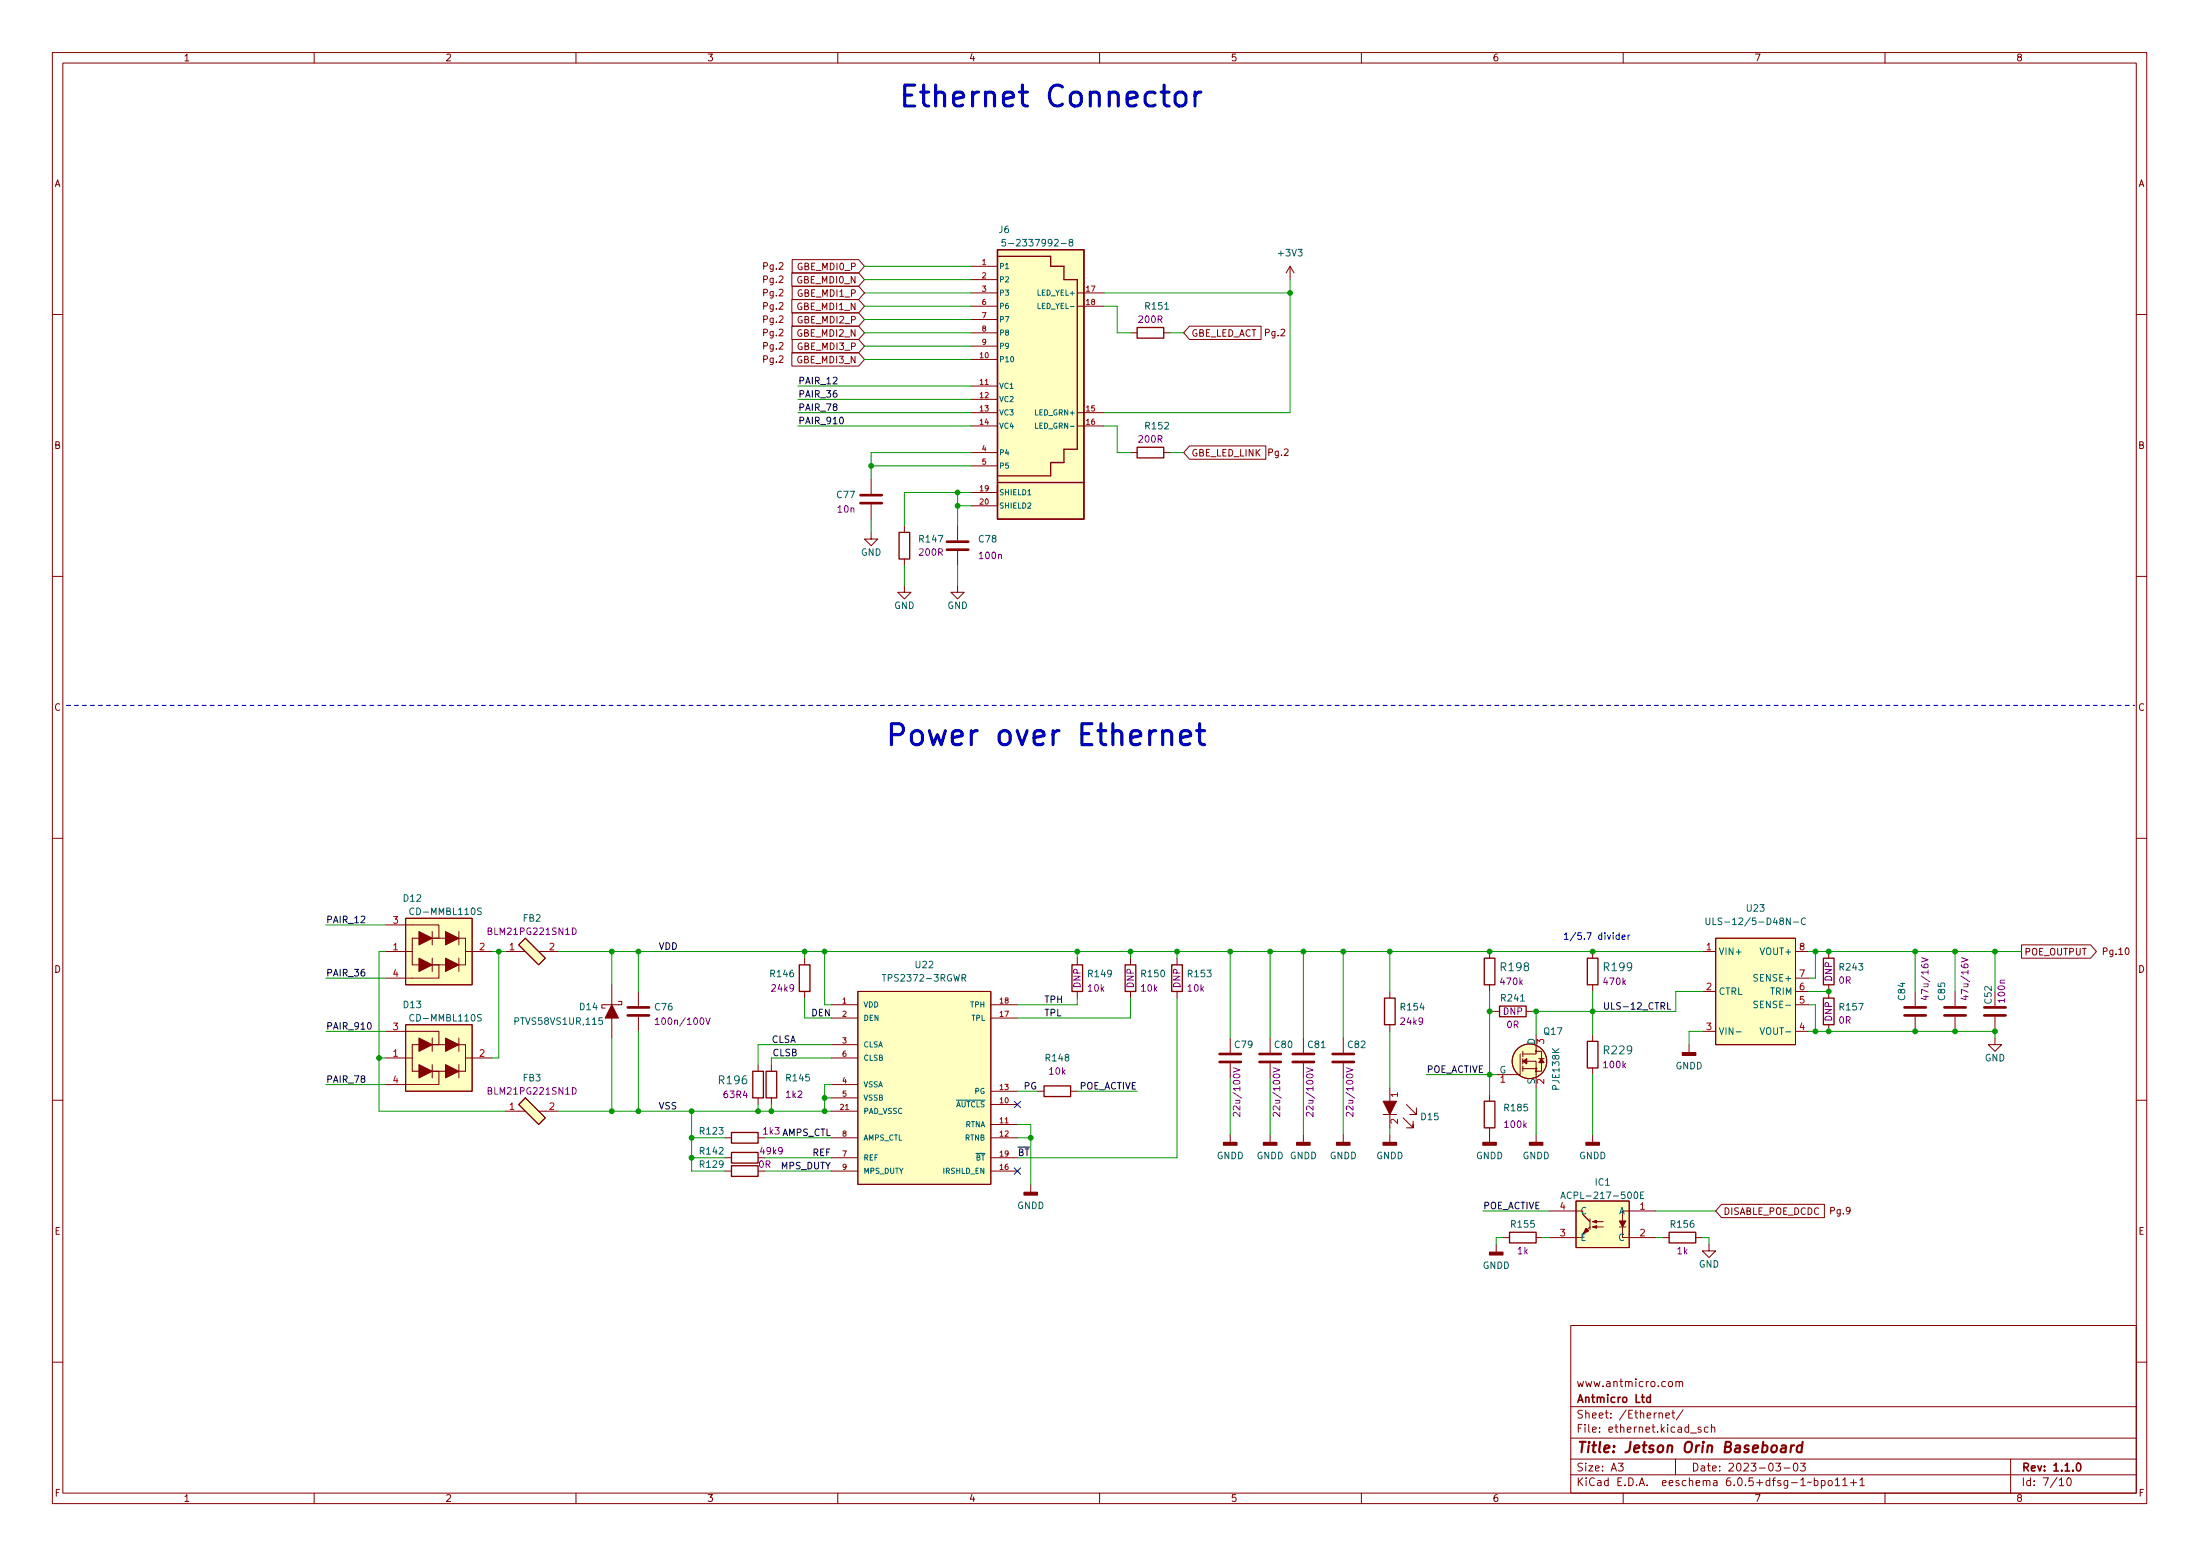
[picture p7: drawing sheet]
<svg xmlns="http://www.w3.org/2000/svg" width="420mm" height="297mm" viewBox="0 0 420 297" stroke-linecap="round" stroke-linejoin="round" font-family="sans-serif">
<g fill="none" stroke="#840000" stroke-width=".19">
<path d="M10 10h400v277h-400zM12 12h396v273h-396zM60 10v2M110 10v2M160 10v2M210 10v2M260 10v2M310 10v2M360 10v2M151.2 52.1h12.8l1.1 1.3-1.1 1.2h-12.8zM151.2 57.2h12.8l1.1 1.3-1.1 1.2h-12.8zM151.3 59.7h12.7l1.1 1.3-1.1 1.3h-12.7z"/>
<path d="M151.3 49.6h12.7l1.1 1.2-1.1 1.3h-12.7zM151.3 54.6h12.7l1.1 1.3-1.1 1.3h-12.7zM185.4 50.8h5.1M185.4 55.9h5.1M185.4 58.5h5.1M185.4 53.4h5.1M205.7 55.9h5.1M205.7 58.5h5.1M246.4 50.8l-.8 1.3M246.4 50.8v2.6M246.4 50.8l.7 1.3M10 60h2"/>
<path d="M151.2 62.3h12.8l1.1 1.2-1.1 1.3h-12.8zM151.2 67.3h12.8l1.1 1.3-1.1 1.3h-12.8zM151.3 64.8h12.7l1.1 1.3-1.1 1.2h-12.7zM185.4 63.5h5.1M185.4 68.6h5.1M185.4 73.7h5.1M185.4 76.2h5.1M185.4 78.8h5.1M185.4 61h5.1M185.4 66.1h5.1M205.7 78.8h5.1M215.9 63.5h1.3"/>
<path d="M222.2 63.5h1.3M227.2 62.3h13.6v2.5h-13.6l-1.1-1.3zM408 60h2M166.4 91.5v2.8M166.4 96.3v2.8M185.4 81.3h5.1M185.4 94h5.1M185.4 96.6h5.1M185.4 86.4h5.1M185.4 88.9h5.1M205.7 81.3h5.1M215.9 86.4h1.3"/>
<path d="M222.2 86.4h1.3M227.2 85.1h14.5v2.6h-14.5l-1.1-1.3zM10 110h2M166.4 101.6v1.3h1.2l-1.2 1.3-1.3-1.3h1.3M172.7 111.8v1.3h1.3l-1.3 1.2-1.3-1.2h1.3M172.7 100.4v1.2M172.7 106.7v1.3M182.9 111.8v1.3h1.2l-1.2 1.2-1.3-1.2h1.3M182.9 100.4v2.8M182.9 105.2v2.8M408 110h2M10 160h2"/>
<path d="M73.7 176.6h10.1v2.5M77.5 175.3h12.7v12.7h-12.7zM80 179.1h-1.3v5.1h1.3M81.3 179.1h3.8M82.5 177.8v2.6M87.6 179.1h1.3v5.1h-1.3M87.6 177.8v2.6M327.7 179.1h15.2v20.3h-15.2zM408 160h2M73.7 196.9h10.1v2.5M73.7 181.6h5M77.5 195.6h12.7v12.7h-12.7z"/>
<path d="M80 199.4h-1.3v5.1h1.3M81.3 199.4h3.8M81.3 184.2h3.8M82.5 182.9v2.6M82.5 198.2v2.5M83.8 184.2v2.5h-10.1M87.6 199.4h1.3v5.1h-1.3M87.6 182.9v2.6M87.6 198.2v2.5M88.9 181.6h5.1M96.5 181.6h3.8M99.1 180.4l1.2-1.3 3.8 3.8-1.2 1.3z"/>
<path d="M102.9 181.6h3.8M116.8 188v3.8M116.8 194.3v3.9M118.1 191.2h.6v.6h-3.8v.6h.7M121.9 189.3v2.8M121.9 194.1v2.8M153.7 182.9v1.3M153.7 189.3v1.2M158.7 191.8h5.1M158.7 199.4h5.1M158.7 194.3h5.1M163.8 189.3h25.4v36.8h-25.4z"/>
<path d="M189.2 191.8h5.1M189.2 194.3h5.1M205.7 182.9v1.3M205.7 189.3v1.2M215.9 182.9v1.3M215.9 189.3v1.2M224.8 182.9v1.3M224.8 189.3v1.2M234.9 198.2v2.8M242.6 198.2v2.8M248.9 198.2v2.8M256.5 198.2v2.8"/>
<path d="M265.4 189.3v1.2M265.4 195.6v1.3M284.5 181.6v1.3M284.5 188v1.3M285.1 193.1h1.3M291.5 193.1h1.2M293.4 197.5v3.7h-2.6M304.2 181.6v1.3M304.2 188v1.3M304.2 197.5v1.3M322.6 199.4v1.6M325.1 196.9h2.6"/>
<path d="M325.1 181.6h2.6M325.1 189.3h2.6M342.9 191.8h2.5M342.9 196.9h2.5M342.9 181.6h2.5M342.9 189.3h2.5M342.9 186.7h2.5M349.2 181.6v1.3M349.2 188v2.5M349.2 195.6v1.3M365.8 189.3v2.8M365.8 194.1v2.8"/>
<path d="M373.4 189.3v2.8M373.4 194.1v2.8M381 198.2v1.2h1.3l-1.3 1.3-1.3-1.3h1.3M381 194.1v2.8M386.1 180.4h13.2l1.1 1.2-1.1 1.3h-13.2zM10 210h2M73.7 202h5M81.3 204.5h3.8M82.5 203.2v2.6M83.8 204.5v2.5h-10.1M87.6 203.2v2.6M88.9 202h5.1"/>
<path d="M96.5 212.1h3.8M99.1 210.9l1.2-1.3 3.8 3.8-1.2 1.3zM102.9 212.1h3.8M138.4 217.2h1.3M144.8 203.2v1.3M144.8 209.6v1.3M144.8 217.2h1.2M147.3 203.2v1.3M147.3 209.6v1.3M158.7 217.2h5.1M158.7 202h5.1M158.7 207h5.1"/>
<path d="M158.7 212.1h5.1M158.7 209.6h5.1M189.2 217.2h5.1M189.2 208.3h5.1M189.2 210.9h5.1M189.2 214.7h5.1M198.1 208.3h1.3M204.5 208.3h1.2M234.9 203v2.8M234.9 216.6v1.5M242.6 203v2.8M242.6 216.6v1.5"/>
<path d="M248.9 203v2.8M248.9 216.6v1.5M256.5 203v2.8M256.5 216.6v1.5M264.2 212.8h2.5M265.4 207.7v2.5M265.4 212.8v2.5M265.4 216.6v1.5M268 213.4l1.9 1.9v-.6v.6h-1.3M268.6 210.9l1.9 1.9v-.7v.7h-.6h.6M269.2 212.8h.7M269.9 214v.7"/>
<path d="M270.5 211.5v.6M284.5 209v1.2M284.5 215.3v2.8M290.3 201.2v3.9h-4.6M290.8 202.6h2.6v5.1M290.8 204h2.6M290.8 200.7v1M290.8 202.1v1M290.8 203.5v1M293.2 200.7h1.2v3.8h-1.2M293.4 216.6v1.5M293.9 202.1h1"/>
<path d="M304.2 203.9v1.2M304.2 216.6v1.5M408 210h2M138.4 221h1.3M138.4 223.6h1.3M158.7 221h5.1M158.7 223.6h5.1M189.2 221h5.1M189.2 223.6h5.1M196.8 226.1v1.5M285.7 237.5v1.6M287 236.3h1.3"/>
<path d="M293.4 236.3h1.2M295.9 231.2h6.4v.6l1.4 1.4M301 229.3h10.1v8.9h-10.1zM303.7 234.2l-1.4 1.4v.7h-6.4M303.7 232.7v2M304.2 234.2h2M304.2 233.2h2M309.2 234.2h1.3M309.9 234v2.3h6.3M311.1 231.8h.1M316.2 231.2h-6.3v2M317.5 236.3h1.3"/>
<path d="M323.8 236.3h1.3M326.4 237.5v1.3h1.3l-1.3 1.3-1.3-1.3h1.3M328.8 229.9h19.6v2.5h-19.6l-1.1-1.2zM300 253h108v32h-108zM10 260h2M300 278.5h108M300 274.5h108M300 268.5h108M309.1 279.3h.9l-.5 .6 .4 .1v.7l-.2 .1-.6-.1M316.8 269.9l.3-.2 .3 .1 .1 .9M318.1 270.2l.8-.1-.1-.3-.4-.1-.3 .2 .1 .7h.6M318.8 263.8l.3-.1 .3 .3v.4l-.3 .3-.3-.1-.2-.2z"/>
<path d="M319.3 269.7h.6M319.5 269.2v1.3l.4 .2M320 278.5v3M320.1 263.9l.2-.2 .3 .1 .1 .9M320.1 263.7v1M320.7 263.9l.2-.2 .4 .1 .1 .9M321.4 269.1l-1.3 2M322.9 273.6h1.1M324.9 272.5l-.4-.1-.2 .2 .1 .2 .5 .2v.3h-.6M326.2 272.5l-.4-.1-.3 .3 .1 .6h.6M326.8 272.6l.3-.2 .3 .1 .1 .9M326.8 271.9v1.5"/>
<path d="M339.1 279.3h1l-.5 .6 .4 .1v.7l-.2 .1-.7-.1M342.7 279.4l.2-.1a.8 .8 0 0 1 .5 .8 .8 .8 0 0 1-.5 .7 1 1 0 0 1-.2-1.4zM343.8 279.3h1l-.5 .6 .4 .1v.7l-.2 .1-.7-.1M384 278.5v6.5M408 260h2M60 285v2M110 285v2M160 285v2M210 285v2M260 285v2M300 281.5h108M310 285v2"/>
<path d="M340.7 280.2h1.2M346.5 282.7l.4-.1 .3 .3-.1 .6h-.6M346.5 282.1v1.5M347.9 282.7l.4-.1 .3 .3-.2 .6h-.5M347.9 282.6v1.5M349.2 282.8l.2-.2 .5 .2v.5l-.1 .2-.4 .1-.2-.1zM350.5 282.5l.4-.4v1.5M350.5 283.6h.9M351.9 282.5l.5-.4v1.5M351.9 283.6h.9M353.4 283h1.2M354 282.5v1.1"/>
<path d="M355.2 282.5l.4-.4v1.5M355.2 283.6h.9M360 285v2M393.3 282.5l.4-.4v1.5M393.3 283.6h.8M394.9 282.2l.2-.1a.8 .8 0 0 1 .5 .8 .8 .8 0 0 1-.5 .7 1 1 0 0 1-.2-1.4z"/>
<circle cx="292.1" cy="202.6" r="3.3"/>
<circle cx="293.4" cy="200.7" r=".13"/>
<circle cx="293.4" cy="204.5" r=".13"/>
<circle cx="293.4" cy="204" r=".13"/>
</g>
<path d="M315.2 266.8l-.4-.1-.3 .3 .1 .6h.6M315.2 266.2v1.5M396.8 279.4l.1-.1a.8 .8 0 0 1 .5 .8 .8 .8 0 0 1-.5 .7 1 1 0 0 1-.1-1.4z" fill="none" stroke="#840000" stroke-width=".3"/>
<path d="M340.3 276h.7v1.2M341.1 276.4l-.7 .1a.4 .4 0 0 0-.3 .3 .4 .4 0 0 0 .2 .4l.7-.1M342.1 275.9l-.2 1.3M342.7 275.9l-.4 .1-.3 .3M344.2 276a.66 .66 0 0 0-1 .3l-.1 .6 .2 .2h.7M344.3 275.2l-.3 2" fill="none" stroke="#840000" stroke-width=".4"/>
<g fill="#840000" stroke="#840000" stroke-width=".25">
<path d="M302.9 218.1h2.5v.5h-2.5z"/>
<path d="M292.1 218.1h2.5v.5h-2.5z"/>
<path d="M241.3 218.1h2.5v.5h-2.5z"/>
<path d="M321.3 201h2.5v.5h-2.5z"/>
<path d="M233.7 218.1h2.5v.5h-2.5z"/>
<path d="M247.6 218.1h2.6v.5h-2.6z"/>
<path d="M264.2 218.1h2.5v.5h-2.5z"/>
<path d="M255.3 218.1h2.5v.5h-2.5z"/>
<path d="M283.2 218.1h2.5v.5h-2.5z"/>
<path d="M284.5 239.1h2.5v.5h-2.5z"/>
<path d="M195.6 227.6h2.5v.5h-2.5z"/>
</g>
<g fill="none" stroke="#840000" stroke-width=".25">
<path d="M190.5 47.7h16.5v51.4h-16.5zM190.5 48.9h10.2v1.9h2.5v2.6h2.5v32.4h-2.5v2.5h-2.5v2.5h-10.2M217.2 62.5h5v2.1h-5zM190.5 92.7v3.9M190.5 92.1h16.5M217.2 85.4h5v2h-5zM171.7 101.6h2v5.1h-2zM152.7 184.2h2v5.1h-2zM204.7 184.2h2.1v5.1h-2.1zM214.9 184.2h2v5.1h-2zM223.8 184.2h2v5.1h-2zM264.4 190.5h2v5.1h-2z"/>
<path d="M283.5 182.9h2v5.1h-2zM286.4 192.1h5.1v2h-5.1zM303.1 182.9h2.1v5.1h-2.1zM303.1 198.8h2.1v5.1h-2.1zM348.2 190.5h2.1v5.1h-2.1zM348.2 182.9h2.1v5.1h-2.1zM139.7 216.2h5.1v2h-5.1zM143.8 204.5h2v5.1h-2zM146.3 204.5h2v5.1h-2zM199.4 207.3h5.1v2h-5.1zM283.5 210.2h2v5.1h-2zM139.7 220h5.1v2h-5.1z"/>
<path d="M139.7 222.5h5.1v2.1h-5.1zM288.3 235.2h5.1v2.1h-5.1zM318.8 235.2h5v2.1h-5z"/>
</g>
<g fill="#ffffc2" stroke="#ffffc2" stroke-width=".19">
<path d="M301 229.3h10.1v8.9h-10.1z"/>
<path d="M77.5 195.6h12.7v12.7h-12.7z"/>
<path d="M99.1 180.4l1.2-1.3 3.8 3.8-1.2 1.3z"/>
<path d="M327.7 179.1h15.2v20.3h-15.2z"/>
<path d="M77.5 175.3h12.7v12.7h-12.7z"/>
<path d="M190.5 47.7h16.5v51.4h-16.5z"/>
<path d="M163.8 189.3h25.4v36.8h-25.4z"/>
<path d="M99.1 210.9l1.2-1.3 3.8 3.8-1.2 1.3z"/>
<circle cx="292.1" cy="202.6" r="3.3"/>
</g>
<g fill="#840000" stroke="#840000" stroke-width=".19">
<path d="M290.8 202.6l.8-.5v1z"/>
<path d="M294.4 202.1l.5 .8h-1z"/>
<path d="M309.2 233.1h1.3l-.6 1.1z"/>
<path d="M304.2 234.2l.7-.2v.5z"/>
<path d="M304.2 233.2l.7-.2v.5z"/>
<path d="M302.9 234.5l.5 .5-1 .5z"/>
<path d="M116.8 191.8l1.3 2.5h-2.5z"/>
<path d="M80 203.2l2.5 1.3-2.5 1.3z"/>
<path d="M80 198.2l2.5 1.2-2.5 1.3z"/>
<path d="M85.1 203.2l2.5 1.3-2.5 1.3z"/>
<path d="M85.1 198.2l2.5 1.2-2.5 1.3z"/>
<path d="M80 182.9l2.5 1.3-2.5 1.3z"/>
<path d="M80 177.8l2.5 1.3-2.5 1.3z"/>
<path d="M85.1 182.9l2.5 1.3-2.5 1.3z"/>
<path d="M85.1 177.8l2.5 1.3-2.5 1.3z"/>
<path d="M264.2 210.2h2.5l-1.3 2.6z"/>
</g>
<g fill="none" stroke="#006464" stroke-width=".19">
<path d="M192 45.7h-.6l-.1 .6 .2-.1h.5l.1 .2-.1 .4-.2 .2-.5-.2M198.2 57.9v1h.5M204.4 46.2l-.2-.2v-.2l.2-.1 .4 .1v.3l-.5 .2-.1 .2v.3l.2 .2h.3l.2-.3v-.2l-.2-.3M196.3 94.5h.6M197.8 80.8v1h.4M79 173.5a.6 .6 0 0 0-.8 .4 .6 .6 0 0 0 .6 .7l.2-.1M91.9 173.4l-.5-.1-.1 .2v.3l.5 .3 .1 .3-.2 .2-.5-.1M325.8 175.2v1.1l.3 .2 .3-.1 .1-.1v-1.1M327.1 175.2v1.3h.7M342.5 176h1M344.8 175.4a.6 .6 0 0 0-.8 .4 .6 .6 0 0 0 .6 .7l.2-.1M79 193.8a.6 .6 0 0 0-.8 .4 .6 .6 0 0 0 .6 .7l.2-.1"/>
<path d="M91.9 193.7h-.5l-.1 .1v.3l.5 .3 .1 .3-.2 .2h-.5M168.5 186h.7M183.7 186.7l.6-.1 .2-.1-.1-.3-.7-.2v1.3M184 186.7l.5 .6M331.6 197h.9M335.7 191.2l-.5-.1-.2 .1v.4l.5 .2 .2 .3-.3 .3-.5-.1M336.1 196.2l.5 1.3 .4-1.3M298.1 228.8l.4-1.3 .4 1.3M298.2 228.4h.6M313.3 228.1h.5M313.9 227.5h-.6v1.3h.6"/>
</g>
<g fill="none" stroke="#840084" stroke-width=".19">
<path d="M109.3 177.1a.64 .64 0 0 1 .7 .7 .64 .64 0 0 1-.7 .6zM125.2 194.7l.3-.4v1.3M125.2 195.6h.7M134.8 194.3l.4 1.3 .4-1.3M367 182.8l1.2 .4-1.2 .5M367.8 190.1v.8l-.9-.4M374.6 182.8l1.3 .4-1.3 .5M375.4 190.1v.8l-.9-.4M109.3 207.6a.64 .64 0 0 1 .7 .7 .64 .64 0 0 1-.7 .6zM235.5 203.8l1.3 .4-1.3 .5M236.8 212.3v.8l-.9-.8-.4 .3 .1 .5M243.1 203.8l1.3 .4-1.3 .5"/>
<path d="M244.4 212.3v.8l-.9-.8-.4 .3 .2 .5M249.5 203.8l1.3 .4-1.3 .5M250.8 212.3v.8l-.9-.8-.4 .3 .1 .5M257.1 203.8l1.3 .4-1.3 .5M258.4 212.3v.8l-.9-.8-.4 .3 .1 .5"/>
</g>
<g fill="none" stroke="#840000" stroke-width=".51">
<path d="M164.3 96h4.1M164.3 94.5h4.1M180.8 104.9h4.1M180.8 103.4h4.1M119.9 193.8h4.1M119.9 192.3h4.1M363.7 193.8h4.1M363.7 192.3h4.1M371.3 193.8h4.1M371.3 192.3h4.1M379 193.8h4M379 192.3h4"/>
<path d="M232.9 202.7h4.1M232.9 201.2h4.1M240.5 202.7h4.1M240.5 201.2h4.1M246.9 202.7h4.1M246.9 201.2h4.1M254.5 202.7h4.1M254.5 201.2h4.1"/>
</g>
<path d="M160.5 79.8l.1-.2a.68 .68 0 0 1 .5 .7 .68 .68 0 0 1-.5 .6l-.3-.5zM70.3 195.3l.2-.1a.68 .68 0 0 1 .4 .6 .68 .68 0 0 1-.4 .7l-.3-.5zM318.5 191.4v1.3h.6" fill="none" stroke="#0f0f0f" stroke-width=".19"/>
<path d="M224.8 17.8a1.09 1.09 0 0 1 1.7 .5v1.2a1.09 1.09 0 0 1-1 .8 1.09 1.09 0 0 1-1.1-.8v-1.2zM228.2 17.6v2.6M229.4 17.6a1.02 1.02 0 0 0-1.2 .7M228.5 139.5h1.6M229.1 138.2v3.4l.2 .4 .8 .2M225.5 140.8l1.9-.4-.2-.7-.4-.2h-.7l-.4 .2-.2 .4v1.5l.2 .4 .4 .2h.7l.4-.2" fill="none" stroke="#0000c2" stroke-width=".6"/>
<path d="M309.2 178.5h-.3l-.3 .2 .1 .6h.5M309.2 178.1v1.2M309.8 178.9l.6-.1-.1-.3h-.3l-.2 .2v.6h.5M310.9 178.5v.8M311.3 178.5l-.4 .2" fill="none" stroke="#0000c2" stroke-width=".19"/>
<path d="M12.7 134.7h395" fill="none" stroke="#0000c2" stroke-width=".19" stroke-dasharray=".8 .8"/>
<g fill="none" stroke="#009600" stroke-width=".19">
<path d="M165.1 55.9h20.3M165.1 58.5h20.3M165.1 50.8h20.3M165.1 53.4h20.3M210.8 58.5h2.6v5h2.5M210.8 55.9h35.6M246.4 53.4v25.4h-35.6M152.4 78.8h33M152.4 76.2h33M152.4 73.7h33M165.1 61h20.3M165.1 63.5h20.3"/>
<path d="M165.1 66.1h20.3M165.1 68.6h20.3M223.5 63.5h2.6M152.4 81.3h33M166.4 99.1v2.5M166.4 88.9h19M182.9 96.6h2.5M182.9 94v6.4M185.4 94h-12.7v6.4M185.4 86.4h-19v5.1M210.8 81.3h2.6v5.1h2.5M223.5 86.4h2.6"/>
<path d="M172.7 108v3.8M182.9 108v3.8M62.2 176.6h11.5M62.2 196.9h11.5M62.2 186.7h11.5M73.7 181.6h-1.3v30.5h24.1M94 181.6h2.5M95.2 181.6v20.4h-1.2M106.7 181.6h218.4M116.8 181.6v6.4M116.8 198.2v13.9M121.9 181.6v7.7"/>
<path d="M121.9 196.9v15.2M153.7 181.6v1.3M153.7 190.5v3.8h5M157.5 181.6v10.2h1.2M158.7 199.4h-13.9v3.8M205.7 190.5v1.3h-11.4M205.7 181.6v1.3M215.9 181.6v1.3M215.9 190.5v3.8h-21.6M224.8 190.5v30.5h-30.5M224.8 181.6v1.3M234.9 181.6v16.6"/>
<path d="M242.6 181.6v16.6M248.9 181.6v16.6M256.5 181.6v16.6M265.4 181.6v7.7M265.4 196.9v10.8M284.5 193.1h.6M284.5 189.3v19.7M293.4 193.1v4.4M304.2 189.3v8.2M325.1 196.9h-2.5v2.5M325.1 189.3h-5.1v3.8h-27.3M345.4 196.9h35.6v1.3"/>
<path d="M345.4 181.6h40.7M345.4 191.8h1.3v5.1M345.4 189.3h3.8M346.7 181.6v5.1h-1.3M365.8 181.6v7.7M373.4 181.6v7.7M381 181.6v7.7M62.2 207h11.5M72.4 202h1.3M106.7 212.1h52M132.1 212.1v11.5h6.3M132.1 217.2h6.3"/>
<path d="M144.8 210.9v1.2M146 217.2h12.7M147.3 210.9v1.2M157.5 209.6h1.2M158.7 207h-1.2v5.1M158.7 202h-11.4v1.2M194.3 214.7h2.5v11.4M194.3 217.2h2.5M194.3 208.3h3.8M205.7 208.3h11.5M234.9 205.8v10.8M242.6 205.8v10.8"/>
<path d="M248.9 205.8v10.8M256.5 205.8v10.8M265.4 215.3v1.3M272.4 205.1h13.3M293.4 207.7v8.9M304.2 205.1v11.5M132.1 221h6.3M146 221h12.7M146 223.6h12.7M283.2 231.2h12.7M287 236.3h-1.3v1.2M294.6 236.3h1.3"/>
<path d="M316.2 236.3h1.3M316.2 231.2h11.5M325.1 236.3h1.3v1.2"/>
</g>
<path d="M193.7 210.2l1.2 1.3M194.9 210.2l-1.2 1.3M193.7 222.9l1.2 1.3M194.9 222.9l-1.2 1.3" fill="none" stroke="#000084" stroke-width=".19"/>
<g fill="#009600" stroke="#009600" stroke-width=".19">
<circle cx="365.8" cy="196.9" r=".46"/>
<circle cx="365.8" cy="181.6" r=".46"/>
<circle cx="373.4" cy="181.6" r=".46"/>
<circle cx="381" cy="181.6" r=".46"/>
<circle cx="346.7" cy="181.6" r=".46"/>
<circle cx="373.4" cy="196.9" r=".46"/>
<circle cx="381" cy="196.9" r=".46"/>
<circle cx="116.8" cy="212.1" r=".46"/>
<circle cx="72.4" cy="202" r=".46"/>
<circle cx="95.2" cy="181.6" r=".46"/>
<circle cx="121.9" cy="212.1" r=".46"/>
<circle cx="132.1" cy="217.2" r=".46"/>
<circle cx="132.1" cy="212.1" r=".46"/>
<circle cx="116.8" cy="181.6" r=".46"/>
<circle cx="121.9" cy="181.6" r=".46"/>
<circle cx="153.7" cy="181.6" r=".46"/>
<circle cx="132.1" cy="221" r=".46"/>
<circle cx="157.5" cy="212.1" r=".46"/>
<circle cx="147.3" cy="212.1" r=".46"/>
<circle cx="157.5" cy="209.6" r=".46"/>
<circle cx="144.8" cy="212.1" r=".46"/>
<circle cx="205.7" cy="181.6" r=".46"/>
<circle cx="157.5" cy="181.6" r=".46"/>
<circle cx="196.8" cy="217.2" r=".46"/>
<circle cx="182.9" cy="96.6" r=".46"/>
<circle cx="166.4" cy="88.9" r=".46"/>
<circle cx="234.9" cy="181.6" r=".46"/>
<circle cx="242.6" cy="181.6" r=".46"/>
<circle cx="215.9" cy="181.6" r=".46"/>
<circle cx="224.8" cy="181.6" r=".46"/>
<circle cx="349.2" cy="189.3" r=".46"/>
<circle cx="349.2" cy="181.6" r=".46"/>
<circle cx="349.2" cy="196.9" r=".46"/>
<circle cx="304.2" cy="193.1" r=".46"/>
<circle cx="346.7" cy="196.9" r=".46"/>
<circle cx="182.9" cy="94" r=".46"/>
<circle cx="246.4" cy="55.9" r=".46"/>
<circle cx="293.4" cy="193.1" r=".46"/>
<circle cx="304.2" cy="181.6" r=".46"/>
<circle cx="284.5" cy="205.1" r=".46"/>
<circle cx="284.5" cy="193.1" r=".46"/>
<circle cx="284.5" cy="181.6" r=".46"/>
<circle cx="256.5" cy="181.6" r=".46"/>
<circle cx="265.4" cy="181.6" r=".46"/>
<circle cx="248.9" cy="181.6" r=".46"/>
</g>
<g font-size="5.6" fill="#0000c2">
<text x="171.4" y="20.4">Ethernet Connector</text>
<text x="168.9" y="142.3">Power over Ethernet</text>
</g>
<text font-size="2.8" fill="#840000" x="301" y="277.3">Title: Jetson Orin Baseboard</text>
<g font-size="2.1" fill="#006464">
<text x="286.8" y="185.4">R198</text>
<text x="306.4" y="185.4">R199</text>
<text x="306.4" y="201.3">R229</text>
<text x="137.4" y="207">R196</text>
</g>
<g font-size="2.1" fill="#840000">
<text x="301" y="267.8">Antmicro Ltd</text>
<text x="301" y="264.8">www.antmicro.com</text>
<text x="301" y="273.5">File: ethernet.kicad_sch</text>
<text x="301" y="270.8">Sheet: /Ethernet/</text>
<text x="301" y="280.9">Size: A3</text>
<text x="323" y="280.9">Date: 2023-03-03</text>
<text x="386" y="280.9">Rev: 1.1.0</text>
<text x="301" y="283.7">KiCad E.D.A. eeschema 6.0.5+dfsg-1~bpo11+1</text>
<text x="386" y="283.7">Id: 7/10</text>
</g>
<g font-size="1.8" fill="#840000">
<text x="35" y="11.7">1</text>
<text x="85" y="11.7">2</text>
<text x="135" y="11.7">3</text>
<text x="185" y="11.7">4</text>
<text x="235" y="11.7">5</text>
<text x="285" y="11.7">6</text>
<text x="335" y="11.7">7</text>
<text x="385" y="11.7">8</text>
<text x="10.3" y="35.7">A</text>
<text x="408.3" y="35.7">A</text>
<text x="145.8" y="51.5">Pg.2</text>
<text x="152.5" y="51.6">GBE_MDI0_P</text>
<text x="145.8" y="54">Pg.2</text>
<text x="145.8" y="59.1">Pg.2</text>
<text x="145.8" y="56.6">Pg.2</text>
<text x="152.4" y="54.1">GBE_MDI0_N</text>
<text x="152.4" y="59.2">GBE_MDI1_N</text>
<text x="152.5" y="56.6">GBE_MDI1_P</text>
<text x="145.8" y="64.2">Pg.2</text>
<text x="145.8" y="61.6">Pg.2</text>
<text x="152.4" y="64.3">GBE_MDI2_N</text>
<text x="152.5" y="61.7">GBE_MDI2_P</text>
<text x="227.5" y="64.3">GBE_LED_ACT</text>
<text x="241.6" y="64.2">Pg.2</text>
<text x="145.8" y="69.3">Pg.2</text>
<text x="145.8" y="66.7">Pg.2</text>
<text x="152.4" y="69.3">GBE_MDI3_N</text>
<text x="152.5" y="66.8">GBE_MDI3_P</text>
<text x="10.3" y="85.7">B</text>
<text x="227.5" y="87.1">GBE_LED_LINK</text>
<text x="242.3" y="87">Pg.2</text>
<text x="408.3" y="85.7">B</text>
<text x="10.3" y="135.7">C</text>
<text x="408.3" y="135.7">C</text>
<text x="10.3" y="185.7">D</text>
<text x="386.6" y="182.4">POE_OUTPUT</text>
<text x="401.8" y="182.3">Pg.10</text>
<text x="408.3" y="185.7">D</text>
<text x="329.1" y="231.9">DISABLE_POE_DCDC</text>
<text x="349.6" y="231.8">Pg.9</text>
<text x="10.4" y="235.7">E</text>
<text x="408.4" y="235.7">E</text>
<text x="10.4" y="285.7">F</text>
<text x="35" y="286.7">1</text>
<text x="85" y="286.7">2</text>
<text x="135" y="286.7">3</text>
<text x="185" y="286.7">4</text>
<text x="235" y="286.7">5</text>
<text x="285" y="286.7">6</text>
<text x="335" y="286.7">7</text>
<text x="385" y="286.7">8</text>
<text x="408.4" y="285.7">F</text>
</g>
<g font-size="1.8" fill="#006464">
<text x="190.8" y="44.5">J6</text>
<text x="193.1" y="47">5-2337992-8</text>
<text x="244.3" y="48.9">+3V3</text>
<text x="218.9" y="59.1">R151</text>
<text x="218.9" y="82">R152</text>
<text x="159.9" y="95.1">C77</text>
<text x="164.4" y="106.1">GND</text>
<text x="175.7" y="103.5">R147</text>
<text x="187" y="103.5">C78</text>
<text x="170.8" y="116.2">GND</text>
<text x="180.9" y="116.2">GND</text>
<text x="77.1" y="172.1">D12</text>
<text x="78.8" y="174.7">CD-MMBL110S</text>
<text x="99.9" y="175.9">FB2</text>
<text x="328" y="176.6">ULS-12/5-D48N-C</text>
<text x="333.7" y="174">U23</text>
<text x="174.9" y="184.8">U22</text>
<text x="328.2" y="182.3">VIN+</text>
<text x="336.4" y="182.3">VOUT+</text>
<text x="351.4" y="185.3">R243</text>
<text x="147.2" y="186.5">R146</text>
<text x="169.3" y="187.4">TPS2372-3RGWR</text>
<text x="207.9" y="186.5">R149</text>
<text x="218.1" y="186.5">R150</text>
<text x="227" y="186.5">R153</text>
<text x="286.8" y="191.2">R241</text>
<text x="328.2" y="189.9">CTRL</text>
<text x="335.4" y="187.4">SENSE+</text>
<text x="338.1" y="189.9">TRIM</text>
<text x="363.9" y="190.9" transform="rotate(-90 363.9 190.9)">C84</text>
<text x="371.5" y="190.9" transform="rotate(-90 371.5 190.9)">C85</text>
<text x="380.4" y="191.5" transform="rotate(-90 380.4 191.5)">C52</text>
<text x="77.1" y="192.4">D13</text>
<text x="78.8" y="195">CD-MMBL110S</text>
<text x="98.7" y="195.6">PTVS58VS1UR,115</text>
<text x="110.8" y="192.8">D14</text>
<text x="125.1" y="192.9">C76</text>
<text x="267.6" y="192.9">R154</text>
<text x="294.9" y="197.5">Q17</text>
<text x="328.2" y="197.5">VIN-</text>
<text x="335.8" y="192.4">SENSE-</text>
<text x="336.9" y="197.5">VOUT-</text>
<text x="351.4" y="192.9">R157</text>
<text x="199.8" y="202.6">R148</text>
<text x="235.9" y="200.1">C79</text>
<text x="243.5" y="200.1">C80</text>
<text x="249.9" y="200.1">C81</text>
<text x="257.5" y="200.1">C82</text>
<text x="293.1" y="199.4" transform="rotate(-90 293.1 199.4)">D</text>
<text x="379" y="202.6">GND</text>
<text x="99.9" y="206.4">FB3</text>
<text x="150.3" y="206.4">R145</text>
<text x="286.3" y="204.9">G</text>
<text x="293.1" y="207" transform="rotate(-90 293.1 207)">S</text>
<text x="297.8" y="207.9" transform="rotate(-90 297.8 207.9)">PJE138K</text>
<text x="320" y="204.1">GNDD</text>
<text x="271.4" y="213.8">D15</text>
<text x="287.4" y="212.1">R185</text>
<text x="133.8" y="220.4">R142</text>
<text x="133.8" y="216.6">R123</text>
<text x="232.3" y="221.3">GNDD</text>
<text x="240" y="221.3">GNDD GNDD</text>
<text x="253.9" y="221.3">GNDD</text>
<text x="262.8" y="221.3">GNDD</text>
<text x="281.9" y="221.3">GNDD</text>
<text x="290.8" y="221.3">GNDD</text>
<text x="301.6" y="221.3">GNDD</text>
<text x="133.8" y="222.9">R129</text>
<text x="304.7" y="226.3">IC1</text>
<text x="194.2" y="230.8">GNDD</text>
<text x="299.5" y="228.9">ACPL-217-500E</text>
<text x="301.8" y="231.8">C</text>
<text x="309.1" y="231.8">A</text>
<text x="288.7" y="234.4">R155</text>
<text x="301.8" y="236.9">E</text>
<text x="309.1" y="236.9">C</text>
<text x="319.2" y="234.4">R156</text>
<text x="283.1" y="242.2">GNDD</text>
<text x="324.4" y="242">GND</text>
</g>
<g font-size="1.8" fill="#840084">
<text x="217.6" y="61.6">200R</text>
<text x="217.6" y="84.5">200R</text>
<text x="160.1" y="97.9">10n</text>
<text x="175.7" y="106.1">200R</text>
<text x="187.1" y="106.7">100n</text>
<text x="93.6" y="178.5">BLM21PG221SN1D</text>
<text x="147.5" y="189.3">24k9</text>
<text x="206.4" y="188.6" transform="rotate(-90 206.4 188.6)">DNP</text>
<text x="207.8" y="189.3">10k</text>
<text x="216.5" y="188.6" transform="rotate(-90 216.5 188.6)">DNP</text>
<text x="218" y="189.3">10k</text>
<text x="225.4" y="188.6" transform="rotate(-90 225.4 188.6)">DNP</text>
<text x="226.9" y="189.3">10k</text>
<text x="286.7" y="188">470k</text>
<text x="306.4" y="188">470k</text>
<text x="349.9" y="187.3" transform="rotate(-90 349.9 187.3)">DNP</text>
<text x="351.2" y="187.8">0R</text>
<text x="368.3" y="190.2" transform="rotate(-90 368.3 190.2)">47u/16V</text>
<text x="375.9" y="190.2" transform="rotate(-90 375.9 190.2)">47u/16V</text>
<text x="382.9" y="191.2" transform="rotate(-90 382.9 191.2)">100n</text>
<text x="126" y="195.6">100n/100V</text>
<text x="267.6" y="195.6">24k9</text>
<text x="287.1" y="193.7">DNP</text>
<text x="287.8" y="196.3">0R</text>
<text x="349.9" y="194.9" transform="rotate(-90 349.9 194.9)">DNP</text>
<text x="351.2" y="195.4">0R</text>
<text x="306.4" y="203.9">100k</text>
<text x="93.6" y="209">BLM21PG221SN1D</text>
<text x="138.4" y="209.6">63R4</text>
<text x="150.2" y="209.6">1k2</text>
<text x="200.5" y="205.1">10k</text>
<text x="236.9" y="212.3" transform="rotate(-90 236.9 212.3)">22u/100V</text>
<text x="244.5" y="212.3" transform="rotate(-90 244.5 212.3)">22u/100V</text>
<text x="250.8" y="212.3" transform="rotate(-90 250.8 212.3)">22u/100V</text>
<text x="258.4" y="212.3" transform="rotate(-90 258.4 212.3)">22u/100V</text>
<text x="287.5" y="215.3">100k</text>
<text x="145.4" y="220.4">49k9</text>
<text x="144.9" y="222.9">0R</text>
<text x="289.8" y="239.4">1k</text>
<text x="320.3" y="239.4">1k</text>
</g>
<g font-size="1.8" fill="#0f0f0f">
<text x="152.4" y="75.9">PAIR_36</text>
<text x="152.4" y="73.3">PAIR_12</text>
<text x="152.4" y="78.4">PAIR_78</text>
<text x="152.4" y="81">PAIR_910</text>
<text x="62.2" y="176.2">PAIR_12</text>
<text x="125.7" y="181.3">VDD</text>
<text x="62.2" y="186.4">PAIR_36</text>
<text x="199.4" y="191.5">TPH</text>
<text x="62.2" y="196.5">PAIR_910</text>
<text x="155" y="194">DEN</text>
<text x="199.4" y="194">TPL</text>
<text x="306.1" y="192.7">ULS-12_CTRL</text>
<text x="147.3" y="199.1">CLSA</text>
<text x="147.6" y="201.6">CLSB</text>
<text x="62.2" y="206.7">PAIR_78</text>
<text x="195.6" y="208">PG</text>
<text x="206" y="208">POE_ACTIVE</text>
<text x="272.4" y="204.8">POE_ACTIVE</text>
<text x="125.7" y="211.8">VSS</text>
<text x="145.8" y="216.6">1k3 AMPS_CTL</text>
<text x="155.2" y="220.7">REF</text>
<text x="194.3" y="220.7">~{BT}</text>
<text x="149.1" y="223.2">MPS_DUTY</text>
<text x="283.2" y="230.8">POE_ACTIVE</text>
</g>
<g font-size="1.8" fill="#a90000">
<text x="75.1" y="176.3">3</text>
<text x="75.1" y="181.4">1</text>
<text x="91.6" y="181.4">2</text>
<text x="97.3" y="181.4">1</text>
<text x="104.9" y="181.4">2</text>
<text x="325.9" y="181.4">1</text>
<text x="343.7" y="181.4">8</text>
<text x="75.1" y="186.5">4</text>
<text x="325.9" y="189">2</text>
<text x="343.7" y="191.6">5</text>
<text x="343.7" y="189">6</text>
<text x="343.7" y="186.5">7</text>
<text x="75.1" y="196.6">3</text>
<text x="325.9" y="196.6">3</text>
<text x="343.7" y="196.6">4</text>
<text x="75.1" y="201.7">1</text>
<text x="91.6" y="201.7">2</text>
<text x="294.9" y="199.3" transform="rotate(-90 294.9 199.3)">3</text>
<text x="75.1" y="206.8">4</text>
<text x="267" y="209.4" transform="rotate(-90 267 209.4)">1</text>
<text x="286.5" y="206.7">1</text>
<text x="294.9" y="206.9" transform="rotate(-90 294.9 206.9)">2</text>
<text x="97.3" y="211.9">1</text>
<text x="104.9" y="211.9">2</text>
<text x="267" y="214.5" transform="rotate(-90 267 214.5)">2</text>
<text x="298" y="230.9">4</text>
<text x="313.2" y="230.9">1</text>
<text x="298" y="236">3</text>
<text x="313.2" y="236">2</text>
</g>
<text font-size="1.8" fill="#0000c2" x="298.4" y="179.4">1/5.7 divider</text>
<g font-size="1.4" fill="#a90000">
<text x="187.6" y="50.6">1</text>
<text x="187.6" y="53.1">2</text>
<text x="187.6" y="55.7">3</text>
<text x="187.6" y="58.2">6</text>
<text x="207.5" y="55.7">17</text>
<text x="207.5" y="58.2">18</text>
<text x="187.6" y="60.7">7</text>
<text x="187.6" y="63.3">8</text>
<text x="187.6" y="65.8">9</text>
<text x="187.2" y="68.4">10</text>
<text x="187.2" y="73.4">11</text>
<text x="187.2" y="76">12</text>
<text x="187.2" y="78.5">13</text>
<text x="187.2" y="81.1">14</text>
<text x="207.5" y="78.5">15</text>
<text x="207.5" y="81.1">16</text>
<text x="187.6" y="86.1">4</text>
<text x="187.6" y="88.7">5</text>
<text x="187.2" y="93.8">19</text>
<text x="187.2" y="96.3">20</text>
<text x="160.9" y="191.6">1</text>
<text x="191" y="191.6">18</text>
<text x="160.9" y="194.1">2</text>
<text x="191" y="194.1">17</text>
<text x="160.9" y="199.2">3</text>
<text x="160.9" y="201.7">6</text>
<text x="160.9" y="206.8">4</text>
<text x="160.9" y="209.3">5</text>
<text x="191" y="208.1">13</text>
<text x="160.5" y="211.9">21</text>
<text x="191" y="210.6">10</text>
<text x="191" y="214.4">11</text>
<text x="160.9" y="220.8">7</text>
<text x="160.9" y="217">8</text>
<text x="191" y="217">12</text>
<text x="191" y="220.8">19</text>
<text x="160.9" y="223.3">9</text>
<text x="191" y="223.3">16</text>
</g>
<g font-size="1.4" fill="#006464">
<text x="190.8" y="51.3">P1</text>
<text x="190.8" y="53.9">P2</text>
<text x="190.8" y="56.4">P3</text>
<text x="190.8" y="59">P6</text>
<text x="198.3" y="56.4">LED_YEL+</text>
<text x="198.6" y="59">LED_YEL-</text>
<text x="190.8" y="61.5">P7</text>
<text x="190.8" y="64">P8</text>
<text x="190.8" y="69.1">P10</text>
<text x="190.8" y="66.6">P9</text>
<text x="190.8" y="74.2">VC1</text>
<text x="190.8" y="76.7">VC2</text>
<text x="190.8" y="79.3">VC3</text>
<text x="190.8" y="81.8">VC4</text>
<text x="197.9" y="79.3">LED_GRN+</text>
<text x="198.3" y="81.8">LED_GRN-</text>
<text x="190.8" y="86.9">P4</text>
<text x="190.8" y="89.4">P5</text>
<text x="190.8" y="94.5">SHIELD1</text>
<text x="190.8" y="97.1">SHIELD2</text>
<text x="164.8" y="192.3">VDD</text>
<text x="164.8" y="194.9">DEN</text>
<text x="185.4" y="192.3">TPH</text>
<text x="185.5" y="194.9">TPL</text>
<text x="164.8" y="199.9">CLSA</text>
<text x="164.8" y="202.5">CLSB</text>
<text x="164.8" y="207.6">VSSA</text>
<text x="186.2" y="208.8">PG</text>
<text x="164.8" y="212.6">PAD_VSSC</text>
<text x="164.8" y="210.1">VSSB</text>
<text x="181.4" y="211.4">~{AUTCLS}</text>
<text x="184.3" y="215.2">RTNA</text>
<text x="164.8" y="221.5">REF</text>
<text x="164.8" y="217.7">AMPS_CTL</text>
<text x="184.3" y="217.7">RTNB</text>
<text x="185.2" y="221.5">~{BT}</text>
<text x="164.8" y="224.1">MPS_DUTY</text>
<text x="180.2" y="224.1">IRSHLD_EN</text>
</g>
</svg>
